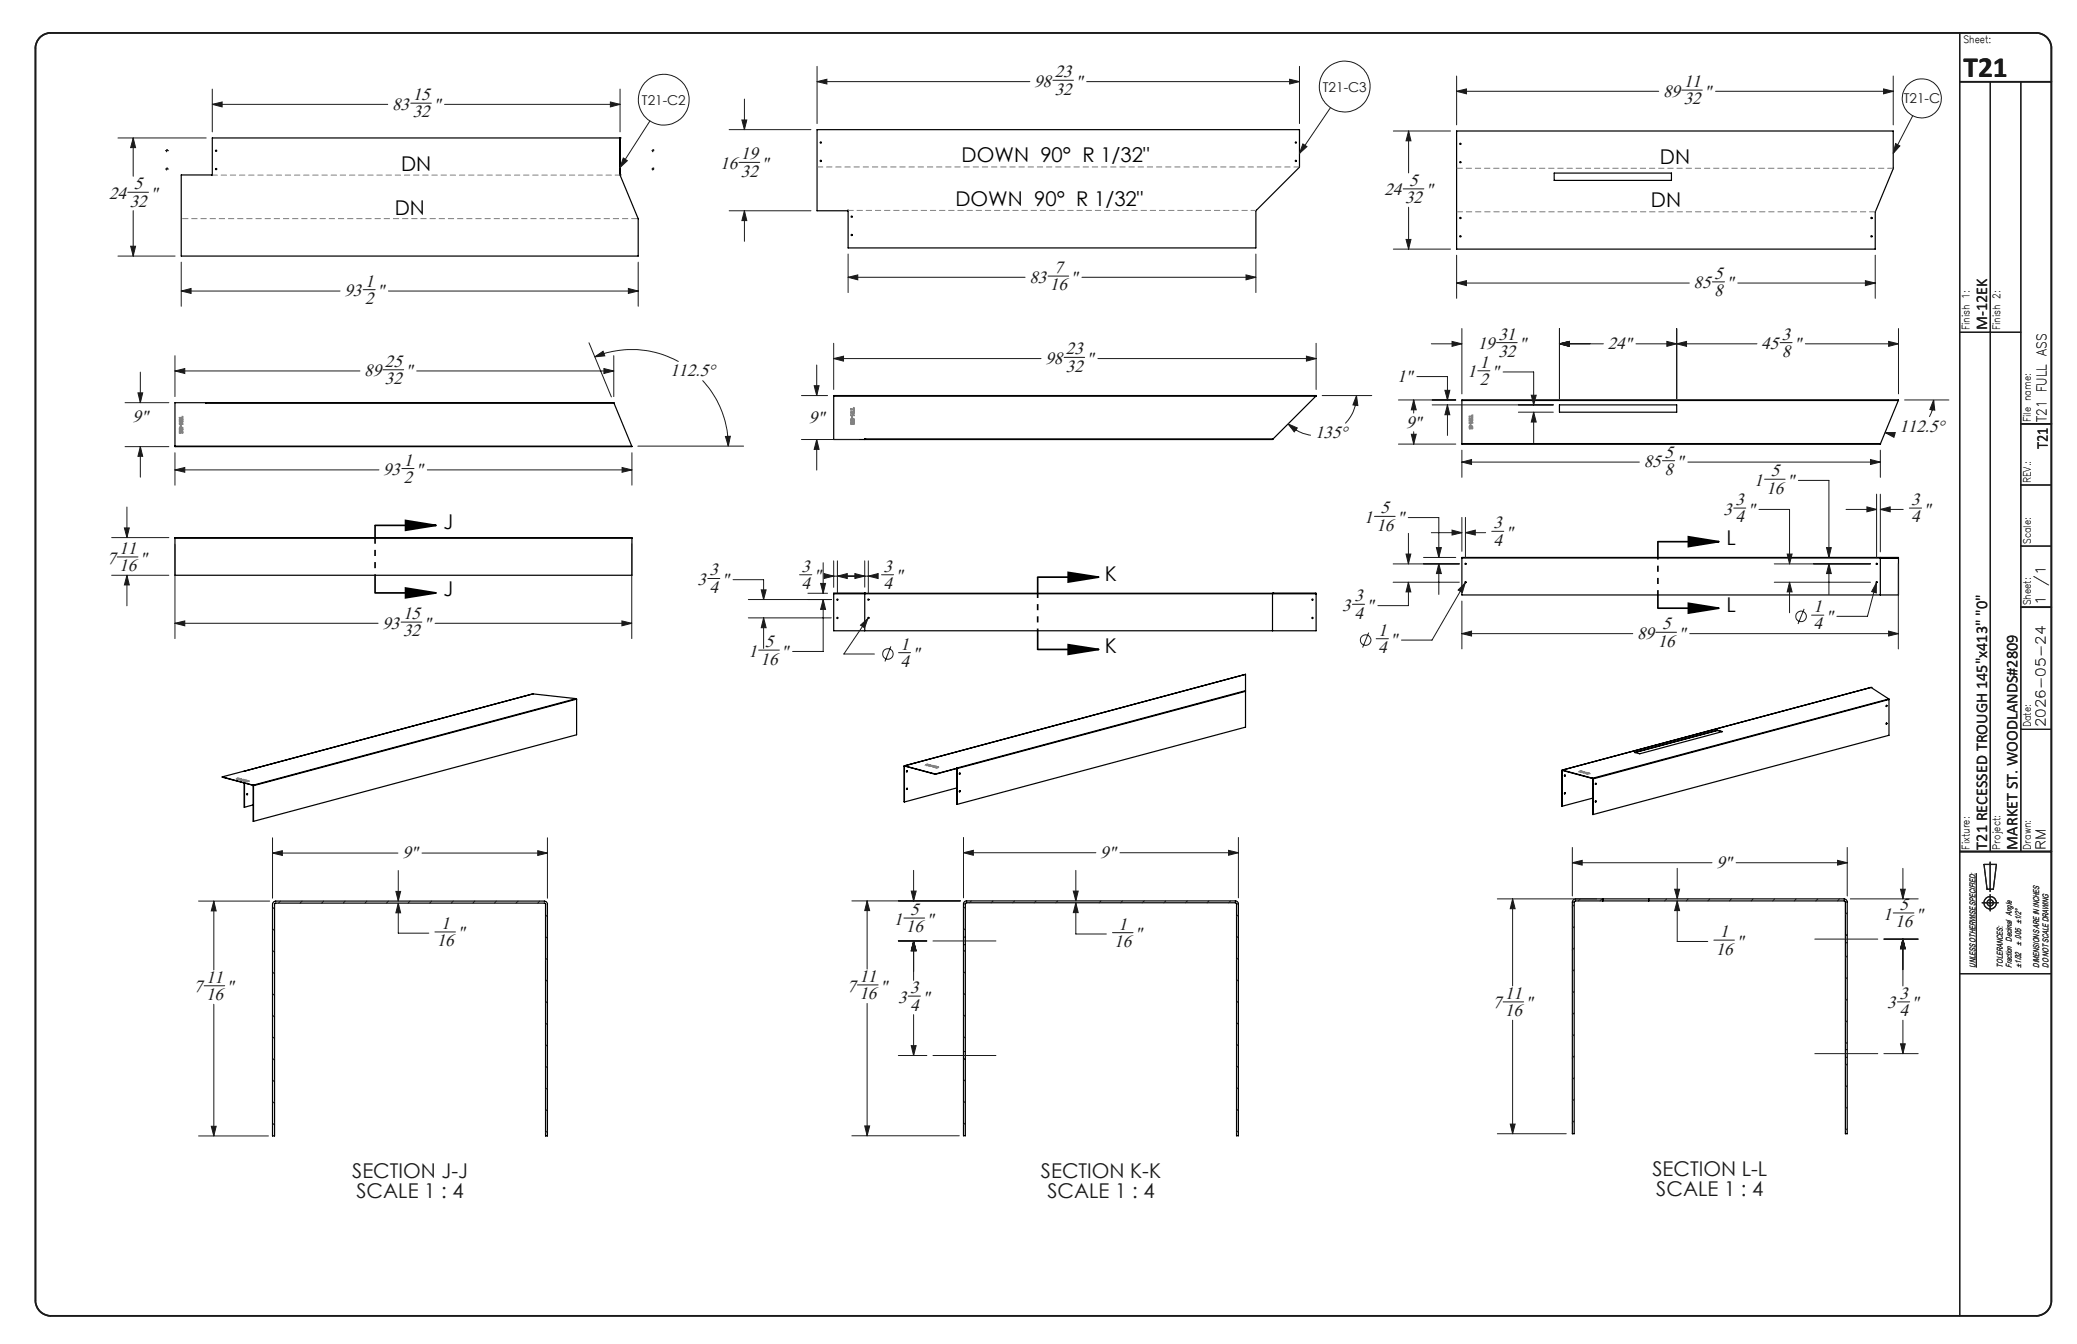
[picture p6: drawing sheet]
<svg xmlns="http://www.w3.org/2000/svg" width="432mm" height="279mm" viewBox="0 0 432 279" stroke-linecap="round" stroke-linejoin="round" font-family="sans-serif">
<g fill="none" stroke="#191924" stroke-width=".21">
<path d="M44.1 18.5v8.9M128.9 18.5v8.9M169.9 17l2-.5v1zM169.9 13.8v11.9M169.9 17h44.2M218.9 16.7h4.3M225.9 17h44.3M268.1 16.5l2.1 .5-2.1 .5zM270.2 13.8v11.9M302.8 19l2.1-.5v1zM302.8 15.8v10.2M302.8 19h42"/>
<path d="M349.6 18.7h4.3M356.7 19h36.9M391.6 18.5l2 .5-2 .5zM393.6 15.8v10.2M24.5 28.7h18.4M26.6 40h4.3M27.7 28.7l.5 2h-1zM27.7 28.7v8M34.4 31.3h.1M34.4 35.1h.1M34.5 31.3h.2M34.5 35.1h.2"/>
<path d="M34.6 31.1h.1M34.6 34.9h.1M34.6 31.2v.2M34.6 31.5v.1M34.6 35v.2M34.6 35.3v.1M34.9 31.3h.1M34.9 35.1h.1M44.1 21.7l2.1-.5v1zM44.1 21.7h36.5M85.4 21.4h4.3M92.4 21.7h36.5"/>
<path d="M126.9 21.2l2 .5-2 .5zM129.6 32.8l.8 .6-1.5 1.4zM135.1 25.2l-6.2 9.6M135.5 31.3h.1M135.5 35.1h.1M135.6 31.3h.2M135.6 35.1h.2M135.7 31.1h.1M135.7 34.9h.1M135.7 31.2v.2M135.7 31.5v.1M135.7 35v.2"/>
<path d="M135.7 35.3v.1M135.9 31.3h.1M135.9 35.1h.1M151.6 27h17M153.6 33.8h4.3M154.2 24.9h1.1l-.5 2.1zM154.8 20.6v6.4M270.9 29.9l.8 .6-1.5 1.4zM276.6 22.4l-6.4 9.5M289.7 27.2h11.9M291.7 39.3h4.3M292.8 27.2l.5 2.1h-1z"/>
<path d="M292.8 27.2v8.7M394.1 29.8l.9 .5-1.4 1.6zM397.7 24.1l-4.1 7.8M24.5 53.2h11.9M27.2 51.2h1l-.5 2zM27.7 43.8v9.4M37.7 54.5v9.2M130.6 60l2.1 .5-2.1 .5zM132.7 54.5v9.2M151.6 43.8h17M154.8 43.8l.5 2.1h-1.1zM154.8 43.8v6.4"/>
<path d="M176.3 57.6l2-.4v1zM176.3 52.8v8M176.3 57.6h36.8M217.9 57.4h4.3M224.9 57.6h36.2M259 57.2l2.1 .4-2.1 .6zM261.1 52.8v8M289.7 51.8h11.9M292.3 49.8h1l-.5 2zM292.8 43.1v8.7M302.8 58.8l2.1-.5v1.1zM302.8 53.1v8.9"/>
<path d="M302.8 58.8h48.4M356 58.6h2.5M361.3 58.8h28.6M387.8 58.3l2.1 .5-2.1 .6zM389.9 53.1v8.9M29.2 77.4v6.3M36.4 77.1l2-.5v1zM36.4 73.9v8.5M36.4 77.1h38.4M37.7 60.5l2-.5v1zM37.7 60.5h33M75.5 60.2h2.5"/>
<path d="M79.6 76.9h4.3M80.8 60.5h51.9M86.6 77.1h41M122.4 71.3l4.7 11.2M123.6 74.2l1.8-1.2 .3 1zM123.6 74.2a19.9 19.9 0 0 1 17.5 1M125.6 76.6l2 .5-2 .5zM127.6 73.9v8.5M146 79.1a20 20 0 0 1 5.4 13.6M169.8 75.9v6.3M173.3 74.5l2.1-.5v1.1zM173.3 71.4v9.6"/>
<path d="M173.3 74.5h43.1M221.2 74.3h4.3M228.2 74.5h45.4M271.6 74l2 .5-2 .6zM273.6 71.4v9.6M294.6 78.3h6.3v4.8M297.6 71.5h6.3M301.9 71l2 .5-2 .5zM303.9 68.3v13.6M307.2 77.1h2.5M311.1 71.2h4.3M312.5 77.3h6.3v6.9"/>
<path d="M324.2 71.5l2-.5v1zM324.2 68.3v14.6M324.2 71.5h9.1M340.1 71.5h25.2M346.5 71l2.1 .5-2.1 .5zM348.6 71.5l2-.5v1zM348.6 68.3v14.6M370.1 71.2h2.5M375.3 71.5h19.4M392.6 71l2.1 .5-2.1 .5zM394.7 68.3v13.6M26 92.9h9.1"/>
<path d="M26 83.7h9.1M28.7 81.7h1l-.5 2zM29.2 92.9l.5 2h-1zM29.2 92.9v6.3M36.4 97.7l2-.5v1zM36.4 94.1v6.8M36.4 97.7h42.4M83.5 97.4h2.6M88.8 97.7h42.6M129.3 97.2l2.1 .5-2.1 .5zM131.4 94.1v6.8M132.6 92.7h22"/>
<path d="M150.8 90.7h1l-.4 2zM166.6 91.4h11.9M166.6 82.2h5.4M169.3 80.2h1l-.5 2zM169.8 91.4l.5 2h-1zM169.8 91.4v6.3M267.8 88.1l1.9 .9-.6 .8zM267.8 88.1l.3 .3a8.5 8.5 0 0 0 4.4 2.1M274.9 82.2h10.3M282 82.2l.3 2.1-1-.1zM282 82.2a8.3 8.3 0 0 1-2.3 5.8M290.7 83.1h11.9"/>
<path d="M290.7 92.3h11.9M293.4 90.3h1l-.5 2zM293.9 83.1l.5 2.1h-1zM293.9 83.1v2.8M293.9 89.7v2.6M297.7 84.2h25.2M300.4 81.1h1l-.5 2zM300.9 84.2l.5 2h-1zM300.9 84.2v6.3M303.9 96.1l2-.6v1.1zM303.9 93.6v5.6M303.9 96.1h36.9"/>
<path d="M315.7 85.7h7.2M318.3 82.2h1.1l-.6 2zM318.8 85.7l.6 2h-1.1zM318.8 85.7v6.3M345.6 95.8h2.6M350.9 96.1h40M366.9 99.6h4.2M373.9 99.9h6.3v16M388.9 95.5l2 .6-2 .5zM390.9 93.6v5.6M391.9 89.9h2.1l-.3 1zM391.9 89.9l2.1 .5"/>
<path d="M396 83.1h9.2M402 83.1l.2 2.2-1-.2zM402 83.1a7.5 7.5 0 0 1-.9 3.6M23.2 119.6h11.9M23.2 111.8h11.9M24.4 115.8h4.3M25.9 109.7h1l-.5 2.1zM26.4 119.6l.5 2h-1zM26.4 105.4v6.4M26.4 119.6v6.3M36.4 113.1v19.7M131.3 113v19.8"/>
<path d="M166.2 119.5h2.6M171.1 117v6.3M171.3 119.2l2 .6-2 .5zM171.5 119.8h1.8M173.3 116.6v5.5M173.4 119.8h7M174.1 119.8l2-.6v1.1zM174.1 116.6v6.8M177.7 119.2l2.1 .6-2.1 .5zM179.8 116.6v5.5M180.5 119.8l2.1-.6v1.1zM180.5 119.8h1.5"/>
<path d="M180.5 116.6v6.8M183.3 119.5h2.5M285.8 107.4h4.3M289.6 117.2h13.8M292.3 115.2h1l-.5 2zM292.8 107.6h6.3v8.3M292.8 110.9v6.3M295.9 115.9h6.7M297.6 110.7h6.3M298.6 113.8h1l-.5 2.1zM299.1 117.2l.5 2h-1zM299.1 117.2v6.4"/>
<path d="M301.9 110.2l2 .5-2 .5zM303.9 107.6v7M304.7 110.7l2-.5v1zM304.7 107.6v8.4M304.7 110.7h4.2M310.1 110.5h2.5M360.4 105.6h2.5M365.7 105.9h6.3v11.3M368.9 117.2h20M371.5 115.2h1.1l-.6 2zM379.7 113.8h1l-.5 2.1zM380.2 117.2l.5 2h-1z"/>
<path d="M380.2 117.2v6.4M383.8 105.9h6.3M388.1 105.4l2 .5-2 .5zM390.1 102.7v13.3M390.9 105.9l2.1-.5v1zM390.9 102.7v12M390.9 105.9h4.8M394.7 117.2v17.7M396.9 105.6h2.6M36.4 129.6l2-.5v1zM36.4 129.6h42.2M83.4 129.3h4.3"/>
<path d="M90.5 129.6h40.8M129.3 129.1l2 .5-2 .5zM147.1 120.3h2.5M152.4 120.5h6.3v4.1M155.6 124.6h17.2M155.6 128.4h17.2M157.7 135.1h4.3M158.3 122.6h1l-.6 2zM158.7 128.4l.6 2.1h-1zM158.7 128.4v6.4M168 123.3h4M170.6 121.3h1l-.5 2z"/>
<path d="M171.1 124.6l.5 2.1h-1zM171.1 124.6v10.8h-6.3M178.9 130l1.5-1.4-.7 1.9zM180.4 128.6l-5 7.4h6.4M185.2 134.4l-1.2 3.1M186.8 135.7h2.5M281.2 125.6h2.5M284.6 131.5l-1.3 3.1M286.1 132.8h2.5M289.6 121h13.8M292.8 121l.5 2h-1zM292.8 121v4.9h-6.3"/>
<path d="M303.9 131.7l2-.5v1zM303.9 125v9.9M303.9 131.7h35.5M304.6 121.1l-.6 2.1-.9-.5zM304.6 121.1l-6.9 12h-6.3M344.2 131.4h4.3M351.3 131.7h43.4M368.9 121h20M372 121l.6 2h-1.1zM372 121v6.4M375.1 126.6l-1.3 3.1M376.6 127.9h2.6"/>
<path d="M390.1 121.1v2.2l-1-.3zM390.1 121.1l-1.9 7h-6.3M392.6 131.2l2.1 .5-2.1 .5zM56.7 177.3l2-.5v1zM56.7 174.2v12.5M56.7 177.3h26M87.7 177.3h26.1M111.8 176.8l2 .5-2 .5zM113.8 174.2v12.5M200.3 177.3l2.1-.5v1zM200.3 174.1v12.6M200.3 177.3h27.5"/>
<path d="M232.8 177.3h24.7M255.4 176.8l2.1 .5-2.1 .5zM257.5 174.1v12.6M326.9 179.4l2-.5v.9zM326.9 176.2v10.1M326.9 179.4h29M360.9 179.4h23.1M382 178.9l2 .5-2 .4zM384 176.2v10.1M41.3 187.3h14.8M44.4 187.3l.5 2.1h-1zM44.4 187.3v14.3"/>
<path d="M57.1 188.6l-.4 .4M57.1 193.1l-.4 .4M57.1 197.6l-.4 .3M58.3 187.3l-.4 .4M62.8 187.3l-.4 .4M67.3 187.3l-.4 .4M71.8 187.3l-.4 .4M76.3 187.3l-.4 .4M80.8 187.3l-.4 .4M82.3 185.3h1l-.5 2zM82.8 187.7l.5 2.1h-1zM82.8 187.7v6.3h6.3"/>
<path d="M82.8 181v6.3M85.2 187.3l-.4 .4M89.7 187.3l-.4 .4M90.4 193.7h4.3M94.2 187.3l-.4 .4M98.7 187.3l-.4 .4M103.2 187.3l-.4 .4M107.7 187.3l-.4 .4M112.2 187.3l-.4 .4M113.8 190.2l-.4 .4M113.8 194.7l-.4 .4M113.8 199.2l-.4 .4"/>
<path d="M177.1 187.3h22.6M180.3 187.3l.5 2h-1zM180.3 187.3v14.2M186.8 195.6h5.9M187.9 190.9h4.3M189.4 185.2h1.1l-.6 2.1zM189.9 195.6l.6 2.1h-1.1zM189.9 180.9v6.4M189.9 195.6v8.2M194 195.6h13M200.7 188.5l-.4 .4M200.7 193l-.4 .4"/>
<path d="M200.7 197.5l-.4 .4M201.9 187.3l-.4 .4M206.4 187.3l-.4 .4M210.9 187.3l-.4 .4M215.4 187.3l-.4 .4M219.9 187.3l-.4 .4M223.1 185.2h1.1l-.5 2.1zM223.7 187.7l.5 2h-1.1zM223.7 187.7v6.5h6.3M223.7 180.9v6.4M228.9 187.3l-.4 .4M231.3 193.9h4.2"/>
<path d="M233.4 187.3l-.4 .4M237.9 187.3l-.4 .4M242.4 187.3l-.4 .4M246.8 187.3l-.3 .4M251.3 187.3l-.4 .4M255.8 187.3l-.4 .4M257.5 190.1l-.4 .4M257.5 194.6l-.4 .4M257.5 199.1l-.4 .4M311.3 186.9h20.7M314.5 186.9l.5 2h-1zM314.5 186.9v18.1"/>
<path d="M327.3 188.1l-.4 .4M327.3 192.6l-.4 .4M327.3 197.1l-.4 .4M328.5 186.9l-.4 .4M333 186.9l-.4 .4M346.5 186.9l-.4 .4M348.2 184.9h1l-.5 2zM348.7 187.3l.5 2h-1zM348.7 187.3v8.4h6.3M348.7 180.5v6.4M351 186.9l-.4 .4M355.5 186.9l-.4 .4"/>
<path d="M356.3 195.4h4.3M359.9 186.9l-.3 .4M364.5 186.9l-.4 .4M368.9 186.9l-.4 .4M373.4 186.9l-.4 .4M377.3 195.2h13.1M377.9 186.9l-.4 .4M382.4 186.9l-.4 .4M384 189.7l-.4 .4M384 194.2l-.4 .4M384 198.7l-.4 .4M384.7 186.9h14.1"/>
<path d="M391.7 195.2h7.1M393.6 189.8h4.3M395.1 184.9h1l-.5 2zM395.6 195.2l.5 2h-1zM395.6 180.5v6.4M395.6 195.2v9.8M410.9 181.5v19.6M42.4 204.9h4.3M44.4 208.8v27.3M57.1 202l-.4 .5M57.1 206.6l-.4 .3M57.1 211l-.4 .4"/>
<path d="M57.1 215.5l-.4 .4M57.1 220l-.4 .4M113.8 203.7l-.4 .3M113.8 208.1l-.4 .5M113.8 212.7l-.4 .3M113.8 217.1l-.4 .4M178.3 204.8h4.3M180.3 208.6v27.5M186.8 219.4h5.9M188.8 207.1h2.5M189.4 217.4h1.1l-.6 2zM189.9 210.9v8.5"/>
<path d="M194 219.4h13M200.7 202l-.4 .4M200.7 206.5l-.4 .4M200.7 211l-.4 .4M200.7 215.5l-.4 .4M200.7 220l-.4 .3M257.5 203.6l-.4 .4M257.5 208.1l-.4 .4M257.5 212.6l-.4 .4M257.5 217.1l-.4 .4M312.5 208.3h4.3M314.5 212.1v23.6"/>
<path d="M327.3 201.6l-.4 .4M327.3 206.1l-.4 .4M327.3 210.6l-.4 .4M327.3 215.1l-.4 .3M327.3 219.5l-.4 .5M377.3 219h13.1M384 203.2l-.4 .4M384 207.7l-.4 .4M384 212.2l-.4 .4M384 216.7l-.4 .4M391.7 219h7.1M394.5 208.3h2.5"/>
<path d="M395.1 217h1l-.5 2zM395.6 212.1v6.9M41.3 236.1h14.5M43.9 234.1h1l-.5 2zM57.1 224.5l-.4 .4M57.1 229l-.4 .4M57.1 233.5l-.4 .4M113.8 221.6l-.4 .4M113.8 226.1l-.4 .4M113.8 230.6l-.4 .4M113.8 235.1l-.4 .4M177.1 236.1h22.3"/>
<path d="M179.8 234.1h1l-.5 2zM200.7 224.4l-.4 .4M200.7 228.9l-.4 .4M200.7 233.4l-.4 .4M257.5 221.6l-.4 .4M257.5 226.1l-.4 .3M257.5 230.5l-.4 .5M257.5 235.1l-.4 .3M311.3 235.7h14.3M314 233.7h1l-.5 2zM327.3 224l-.4 .4M327.3 228.5l-.4 .4"/>
<path d="M327.3 233l-.4 .4M384 221.2l-.4 .4M384 225.7l-.4 .4M384 230.2l-.4 .3M384 234.6l-.4 .4"/>
<circle cx="279.6" cy="18" r="5.3"/>
<circle cx="138" cy="20.7" r="5.3"/>
<circle cx="399.5" cy="20.5" r="4.1"/>
<circle cx="184.6" cy="135.9" r="1.1"/>
<circle cx="283.9" cy="133.1" r="1.09"/>
<circle cx="374.4" cy="128.2" r="1.09"/>
</g>
<g fill="none" stroke="#191924" stroke-width=".25">
<path d="M407.4 6.8v266.7M413.8 17v160M420.1 17v160M407.4 69.1h12.7M420.1 113.5h6.4M420.1 100.8h6.4M420.1 151.6h6.4M407.4 177h19.1M412.5 179.7h2.5l-.6 5.2h-1.3zM413.7 179.2v6.1M412.1 187.7h3.3M413.7 186v3.4"/>
<path d="M407.4 202.4h19.1"/>
<circle cx="413.7" cy="187.7" r=".66"/>
<circle cx="413.8" cy="187.7" r="1.29"/>
</g>
<path d="M8.2 7.9a3.3 3.3 0 0 1 2.3-1.1h412.8a3.2 3.2 0 0 1 3.2 3.2v260.4a3.2 3.2 0 0 1-3.2 3.1h-412.8a3.2 3.2 0 0 1-3.1-3.1v-260.4a3.2 3.2 0 0 1 .8-2.1zM407.4 17h19.1M420.1 88.1h6.4M420.1 126.2h6.4M407.4 177h19.1" fill="none" stroke="#191924" stroke-width=".35"/>
<g fill="none" stroke="#000" stroke-width=".25">
<path d="M128.9 28.7h.1M128.9 36.4h.1M128.9 28.7h-84.8v7.8v-.1h-6.4v16.8h95v-7.7l-3.8-9.1M128.9 28.7v7.7M302.8 27.2h90.8v7.9l-3.7 9v7.7h-87.1zM323.1 36h24.4v1.5h-24.4zM176.3 43.7v7.8h84.8v-7.7l9-9 .1-7.8h-100.3v16.8h6.4M176.3 43.7h.1M36.4 92.7v.2h95l-.1-.2M36.4 92.7h94.9M42.8 83.7l84.8 .1M42.8 83.7v.1"/>
<path d="M127.6 83.8l-91.2-.1v9M127.6 83.8l3.7 8.9M173.3 82.3v9.1h91.2l.2-.1M173.3 82.3h100.3M179.8 91.3v.1zM179.8 91.3h.1M179.8 91.3h84.9M273.6 82.3h.1M273.6 82.3l-8.9 9M273.6 82.2v.1M273.6 82.2h-100.3v.1M303.9 92.2v.1h87v-.1"/>
<path d="M303.9 92.2h87M303.9 83.3v8.9M303.9 83.3h90.8M324.2 84.2h24.4v1.5h-24.4zM394.7 83.3l-3.8 8.9M394.7 83.1v.2M394.7 83.1h-90.8v.2M36.4 111.9v-.1h94.9l.1 .1M36.4 111.9v7.7h95v-7.7M36.4 111.9h95M303.9 116v7.7h90.8v-7.7M303.9 116h90.8"/>
<path d="M390.9 116v7.7M390.9 116h.1M390.9 116h3.8M394.7 115.9h-90.8v.1M394.7 116h.1M394.7 115.9v.1M173.3 123.4h.1M173.3 123.4v7.7h100.3v-7.7M173.3 123.4h6.5M173.3 123.4h100.3M179.8 123.3v7.8M179.8 123.4h.1"/>
<path d="M179.8 123.3h.1M179.8 123.3v.1M264.5 123.4v7.7M264.7 123.4h-.2M264.7 123.4h.1M264.7 123.4h8.9M273.6 123.3v.1M273.6 123.4h.1M273.6 123.3l-100.3 .1M110.8 144.3h.1M110.8 144.3l-60 16M110.8 144.3l9 .9"/>
<path d="M119.8 145.2l.1 .1M119.8 145.2l-67.2 18M119.9 145.3l-67.2 18M119.9 145.3v7.5l-67.2 17.9M188 159.3h.1M188 159.3v7.4M188 159.2v.1M188 159.3l6.5 1.7M188 159.2l6.5 1.7M188 159.2v7.5M198.9 159.8h.1M198.9 159.7h.1"/>
<path d="M199 159.7v.1M199 159.7v7.5M199 159.7l-4.5 1.3M199 159.7l-4.5 1.2M199 159.8v7.4M258.9 140.2h.1M258.9 143.6v.1M258.9 140.2l-70.9 19M258.9 140.2v3.4M258.9 143.7v7.5l-59.9 16M258.9 143.6l-60 16.1M258.9 143.7l-59.9 16.1"/>
<path d="M339.8 156.4l17.2-4.6 1.1 .3-17.2 4.6zM357 151.8v.1M357 151.9l-17.1 4.6M357 151.9l1 .2M389 142.9h.1M389 142.9l-64.2 17.2M389 142.9l3.7 2.4M392.2 146.6l-.1 .3M392.2 150.3l-.1 .2M392.7 145.3v.1M392.7 145.3l-61.6 16.5M392.7 145.4l-61.5 16.5"/>
<path d="M392.7 145.4v7.5l-61.5 16.4M46.2 161.5l6.4 1.7M46.2 161.5l6.4 1.8M50.8 162.8v5M50.9 160.3l-4.7 1.2M51.4 165l-.1 .2M52.6 163.3h.1M52.6 163.2l.1 .1M52.6 163.2v.1M52.6 163.3l.1 7.4M52.6 167.3l-1.8 .5M52.7 163.3v7.4"/>
<path d="M188.5 163.9h.1v.2zM188.5 160.2h.1v.2zM188.6 160.2l-.1 .2M188.6 163.9l-.1 .2M194.5 160.9v.1M198.9 163.8l-10.9 2.9M199.5 160.7v.2M199.5 164.4v.2M324.7 160.2h.1M324.7 160.2l.1 7.4M324.8 160.2h.1M324.8 160.1l-.1 .1"/>
<path d="M324.8 160.1l6.3 1.7M324.8 160.2l6.3 1.7M324.8 160.1v7.5M324.9 160.2h-.1M325.3 161.1h.1l-.1 .3zM325.3 164.8v.2zM325.3 161.1v.2M325.3 164.8v.2M331.1 161.9h.1M331.1 161.8l.1 .1M331.1 161.8v.1M331.2 161.9h.1"/>
<path d="M331.2 161.9v7.4M331.2 169.3h.1M331.2 165.9l-6.4 1.7M331.8 162.8l-.1 .3M331.8 166.5l-.1 .2M56.9 187.4l.4-.1h55.9a.66 .66 0 0 1 .6 .7v48.1h-.4v-48.2l-.1-.2h-56.1l-.1 .2v48.2h-.4v-48.1zM200.5 187.5l.3-.2h56a.6 .6 0 0 1 .7 .6v48.2h-.4v-48.2l-.2-.2h-56.1l-.1 .2v48.2h-.4v-48.3zM327.2 187l.4-.1h55.8a.66 .66 0 0 1 .6 .6v48.2h-.4v-48.2l-.1-.2h-56.1l-.1 .2v48.2h-.4v-48.2zM333.2 186.9v.4M342.8 186.9v.4"/>
<circle cx="44.9" cy="31.3" r=".13"/>
<circle cx="44.9" cy="35.1" r=".13"/>
<circle cx="170.6" cy="29.6" r=".12"/>
<circle cx="170.6" cy="33.4" r=".12"/>
<circle cx="269.4" cy="29.6" r=".12"/>
<circle cx="269.4" cy="33.4" r=".12"/>
<circle cx="303.6" cy="33.7" r=".12"/>
<circle cx="303.6" cy="29.9" r=".12"/>
<circle cx="177.1" cy="48.9" r=".13"/>
<circle cx="177.1" cy="45" r=".13"/>
<circle cx="303.6" cy="49.1" r=".12"/>
<circle cx="303.6" cy="45.3" r=".12"/>
<circle cx="389.1" cy="49.1" r=".13"/>
<circle cx="389.1" cy="45.3" r=".13"/>
<circle cx="304.7" cy="117.2" r=".12"/>
<circle cx="390.2" cy="117.2" r=".12"/>
<circle cx="174.1" cy="128.5" r=".12"/>
<circle cx="174.1" cy="124.7" r=".12"/>
<circle cx="180.5" cy="128.5" r=".13"/>
<circle cx="180.5" cy="124.7" r=".13"/>
<circle cx="272.9" cy="128.5" r=".13"/>
<circle cx="272.9" cy="124.6" r=".13"/>
<circle cx="304.7" cy="121" r=".12"/>
<circle cx="390.2" cy="121" r=".12"/>
<circle cx="392.2" cy="150.4" r=".12"/>
<circle cx="392.2" cy="146.8" r=".12"/>
<circle cx="51.4" cy="165.1" r=".1"/>
<circle cx="199.5" cy="164.5" r=".11"/>
<circle cx="199.5" cy="160.8" r=".11"/>
<circle cx="331.7" cy="166.6" r=".11"/>
<circle cx="331.7" cy="163" r=".11"/>
</g>
<g fill="none" stroke="#000" stroke-width=".21" stroke-dasharray="1.3 .6" stroke-linecap="butt">
<path d="M200.3 196.4h.4M200.7 187.9h-.4M200.7 194.8h-.4M201 187.7v-.4M256.8 187.3v.2M256.8 187.5v.2M257.5 187.9h-.4M327.3 187.5h-.4M327.6 187.3v-.4M383.4 186.9v.2M383.4 187.3v-.2M383.7 196h.4"/>
<path d="M384.1 187.5h-.4M384.1 194.4h-.4M200.7 218.6h-.4M383.7 219.8h.4M384.1 218.2h-.4M200.3 220.2h.4"/>
</g>
<path d="M78 109.2h12.7M84.3 108.2l6.4 1-6.4 1zM215.7 120h12.7M222.1 119l6.3 1-6.3 1zM344.7 112.6h12.7M351 111.6l6.4 1-6.4 1zM78 123.3h12.7M84.3 122.2l6.4 1.1-6.4 1zM215.7 135h12.7M222.1 134l6.3 1-6.3 1zM344.7 126.4h12.7M351 125.4l6.4 1-6.4 1.1z" fill="none" stroke="#000" stroke-width=".35"/>
<g fill="none" stroke="#808080" stroke-width=".25">
<path d="M37.3 86.8h.6l.1-.2v.5l-.1 .1v-.2h-.6zM37.3 88.1h.5v-.3l.2 .4h-.6zM37.3 87.2l.6 .4-.1-.2a.16 .16 0 0 1 .2-.1 .16 .16 0 0 1 0 .3l-.3 .1-.3-.3v.4zM37.3 88.9l.2-.1h.4l.1 .5-.2 .1v-.1a.21 .21 0 0 0-.1-.3 .21 .21 0 0 0-.3 .1 .21 .21 0 0 0 .2 .3h-.2zM37.3 89.5l.6 .4-.1-.2a.16 .16 0 0 1 .2-.1 .16 .16 0 0 1 0 .3l-.3 .1-.3-.3v.4zM37.5 88.4l.1 .3zM176.8 85h.6l.1-.3 .1 .6h-.2v-.1h-.4zM176.8 86.3h.6l-.1-.2 .1-.1 .2 .4zM176.9 85.4l.5 .4 .1-.1-.2-.2a.22 .22 0 0 1 .3 .2 .22 .22 0 0 1-.2 .2 .22 .22 0 0 1-.3-.1l-.1-.2-.1 .3zM176.9 87.8h.2l-.1 .1 .1 .2 .1-.3 .2 .3 .1-.1-.1-.3 .2 .2a.21 .21 0 0 1-.1 .3 .21 .21 0 0 1-.3-.1v.1l-.3-.1zM177 87l.6 .1v.4l-.3 .1v-.1a.2 .2 0 0 0 0-.3 .2 .2 0 0 0-.3 0 .2 .2 0 0 0 .2 .3l-.1 .1-.3-.2zM177.1 86.6h.1l-.1 .3z"/>
<path d="M305.4 86.5h.6l.1-.2 .1 .6h-.2v-.2h-.5zM305.4 87.8h.6l-.1-.2 .3 .3h-.7zM305.5 87l.2 .1a.18 .18 0 0 0 .1 .2 .18 .18 0 0 0 .2-.2l-.1-.1 .2 .1v.2a.32 .32 0 0 1-.3 .1 .32 .32 0 0 1-.2-.2l-.1 .3zM305.5 88.6h.6l.1 .4-.3 .1 .1-.1a.22 .22 0 0 0-.1-.3 .22 .22 0 0 0-.3 .1 .22 .22 0 0 0 .2 .3l-.4-.1zM305.7 88.1l.1 .3zM192.5 159l.3-.1h-.1l.5 .1zM192.8 159.1h.7h-.5l.2 .1zM193.4 159.2l.5-.1zM193.7 159.3h.3zM194 159.4h.7zM194.5 159.5h.6l-.4 .1zM49.1 161.9l.4-.1-.1-.1 .4 .2z"/>
<path d="M49.4 162l.8-.1-.6 .1 .2 .1zM50 162.1l.6-.1zM50.4 162.2h.2zM50.6 162.2l.7 .1-.5-.1v.1l.3 .1h-.3zM51 162.4h.8l-.6 .1h.2zM328.2 160.4l.4-.1-.1-.1 .5 .1zM328.5 160.5l.8-.1-.5 .1 .1 .1zM329.1 160.7l.4-.1-.2-.1h.4zM329.5 160.7h.3zM329.7 160.8h.8h-.6h.3l-.2 .1z"/>
</g>
<path d="M78 109.2v14" fill="none" stroke="#000" stroke-width=".35" stroke-dasharray="6.3 1.3 1.3 1.3 1.3 1.3" stroke-dashoffset="2.5" stroke-linecap="butt"/>
<path d="M344.7 112.6v13.8" fill="none" stroke="#000" stroke-width=".35" stroke-dasharray="6.3 1.3 1.3 1.3 1.3 1.3" stroke-dashoffset="2.6" stroke-linecap="butt"/>
<path d="M215.7 120v15" fill="none" stroke="#000" stroke-width=".35" stroke-dasharray="6.3 1.3 1.3 1.3 1.3 1.3" stroke-dashoffset="2" stroke-linecap="butt"/>
<path d="M132.7 45.4h-95" fill="none" stroke="#808080" stroke-width=".21" stroke-dasharray="1.3 .6" stroke-dashoffset="-.2" stroke-linecap="butt"/>
<path d="M44.1 36.4h84.8" fill="none" stroke="#808080" stroke-width=".21" stroke-dasharray="1.3 .6" stroke-dashoffset=".2" stroke-linecap="butt"/>
<path d="M169.9 34.7h100.3M302.9 35h90.7M389.9 44h-87" fill="none" stroke="#808080" stroke-width=".21" stroke-dasharray="1.3 .6" stroke-linecap="butt"/>
<path d="M261.1 43.7h-84.8" fill="none" stroke="#808080" stroke-width=".21" stroke-dasharray="1.3 .6" stroke-dashoffset=".1" stroke-linecap="butt"/>
<path d="M84.3 108.2l6.4 1-6.4 1zM84.3 122.2l6.4 1.1-6.4 1zM351 111.6l6.4 1-6.4 1zM351 125.4l6.4 1-6.4 1.1zM222.1 119l6.3 1-6.3 1zM222.1 134l6.3 1-6.3 1z" fill="#000"/>
<g fill="#191924">
<path d="M37.7 60.5l2-.5v1zM130.6 60l2.1 .5-2.1 .5zM27.2 51.2h1l-.5 2zM27.7 28.7l.5 2h-1zM44.1 21.7l2.1-.5v1zM126.9 21.2l2 .5-2 .5zM43.9 234.1h1l-.5 2zM44.4 187.3l.5 2.1h-1zM56.7 177.3l2-.5v1zM111.8 176.8l2 .5-2 .5zM82.8 187.7l.5 2.1h-1zM82.3 185.3h1l-.5 2zM314 233.7h1l-.5 2zM314.5 186.9l.5 2h-1zM326.9 179.4l2-.5v.9zM382 178.9l2 .5-2 .4zM395.1 184.9h1l-.5 2zM395.6 195.2l.5 2h-1zM395.6 195.2l.5 2h-1zM395.1 217h1l-.5 2zM348.7 187.3l.5 2h-1zM348.2 184.9h1l-.5 2z"/>
<path d="M129.6 32.8l.8 .6-1.5 1.4zM394.1 29.8l.9 .5-1.4 1.6zM270.9 29.9l.8 .6-1.5 1.4z"/>
<path d="M29.2 92.9l.5 2h-1zM28.7 81.7h1l-.5 2zM36.4 97.7l2-.5v1zM129.3 97.2l2.1 .5-2.1 .5zM150.8 90.7h1l-.4 2zM123.6 74.2l1.8-1.2 .3 1zM36.4 77.1l2-.5v1zM125.6 76.6l2 .5-2 .5zM346.5 71l2.1 .5-2.1 .5zM324.2 71.5l2-.5v1zM318.3 82.2h1.1l-.6 2zM318.8 85.7l.6 2h-1.1zM300.9 84.2l.5 2h-1zM300.4 81.1h1l-.5 2zM324.2 71.5l2-.5v1zM301.9 71l2 .5-2 .5zM348.6 71.5l2-.5v1zM392.6 71l2.1 .5-2.1 .5zM293.4 90.3h1l-.5 2zM293.9 83.1l.5 2.1h-1zM391.9 89.9h2.1l-.3 1zM402 83.1l.2 2.2-1-.2zM388.9 95.5l2 .6-2 .5zM303.9 96.1l2-.6v1.1zM173.3 74.5l2.1-.5v1.1zM271.6 74l2 .5-2 .6zM169.8 91.4l.5 2h-1zM169.3 80.2h1l-.5 2zM267.8 88.1l1.9 .9-.6 .8zM282 82.2l.3 2.1-1-.1z"/>
<path d="M26.4 119.6l.5 2h-1zM25.9 109.7h1l-.5 2.1zM36.4 129.6l2-.5v1zM129.3 129.1l2 .5-2 .5zM302.8 58.8l2.1-.5v1.1zM387.8 58.3l2.1 .5-2.1 .6zM302.8 19l2.1-.5v1zM391.6 18.5l2 .5-2 .5zM292.8 27.2l.5 2.1h-1zM292.3 49.8h1l-.5 2zM371.5 115.2h1.1l-.6 2zM372 121l.6 2h-1.1zM388.1 105.4l2 .5-2 .5zM390.9 105.9l2.1-.5v1zM380.2 117.2l.5 2h-1zM379.7 113.8h1l-.5 2.1zM303.9 131.7l2-.5v1zM392.6 131.2l2.1 .5-2.1 .5zM299.1 117.2l.5 2h-1zM298.6 113.8h1l-.5 2.1zM292.3 115.2h1l-.5 2zM292.8 121l.5 2h-1zM301.9 110.2l2 .5-2 .5zM304.7 110.7l2-.5v1zM304.6 121.1l-1.5 1.6 .9 .5zM390.1 121.1l-1 1.9 1 .3zM176.3 57.6l2-.4v1zM259 57.2l2.1 .4-2.1 .6zM169.9 17l2-.5v1zM268.1 16.5l2.1 .5-2.1 .5zM154.2 24.9h1.1l-.5 2.1zM154.8 43.8l.5 2.1h-1.1zM174.1 119.8l2-.6v1.1zM171.3 119.2l2 .6-2 .5zM180.5 119.8l2.1-.6v1.1zM177.7 119.2l2.1 .6-2.1 .5zM158.3 122.6h1l-.6 2zM158.7 128.4l.6 2.1h-1zM171.1 124.6l.5 2.1h-1zM170.6 121.3h1l-.5 2zM178.9 130l.8 .5 .7-1.9zM179.8 234.1h1l-.5 2zM180.3 187.3l.5 2h-1zM255.4 176.8l2.1 .5-2.1 .5zM200.3 177.3l2.1-.5v1zM223.1 185.2h1.1l-.5 2.1zM223.7 187.7l.5 2h-1.1zM189.4 185.2h1.1l-.6 2.1zM189.9 195.6l.6 2.1h-1.1zM189.9 195.6l.6 2.1h-1.1zM189.4 217.4h1.1l-.6 2z"/>
</g>
<text font-size="6.1" fill="#191924" x="408.2" y="16.1">T21</text>
<g font-size="4.2">
<text x="83.4" y="35.5">DN</text>
<text x="199.9" y="33.8">DOWN 90° R 1/32&quot;</text>
<text x="345.1" y="34.1">DN</text>
<text x="82.1" y="44.6">DN</text>
<text x="198.6" y="42.8">DOWN 90° R 1/32&quot;</text>
<text x="343.2" y="43.1">DN</text>
<text x="92.2" y="109.9">J</text>
<text x="358.9" y="113.3">L</text>
<text x="92.2" y="124">J</text>
<text x="229.7" y="120.7">K</text>
<text x="358.9" y="127.2">L</text>
<text x="229.7" y="135.8">K</text>
</g>
<g font-size="4.2" fill="#191924">
<text x="73.2" y="244.9">SECTION J-J</text>
<text x="216.4" y="244.9">SECTION K-K</text>
<text x="343.5" y="244.5">SECTION L-L</text>
<text x="74.1" y="249.1">SCALE 1 : 4</text>
<text x="217.8" y="249.1">SCALE 1 : 4</text>
<text x="344.3" y="248.7">SCALE 1 : 4</text>
</g>
<g font-size="3.7" fill="#191924">
<text x="219.3" y="16.1">23</text>
<text x="81.5" y="22.8">83</text>
<text x="85.8" y="20.8">15</text>
<text x="90.1" y="22.8">&quot;</text>
<text x="215" y="18.1">98</text>
<text x="219.3" y="19.7">32</text>
<text x="223.6" y="18.1">&quot;</text>
<text x="345.7" y="20.1">89</text>
<text x="350" y="21.7">32</text>
<text x="350" y="18.1">11</text>
<text x="354.3" y="20.1">&quot;</text>
<text x="85.8" y="24.4">32</text>
<text x="149.7" y="35.1">16</text>
<text x="154" y="33.1">19</text>
<text x="158.3" y="35.1">&quot;</text>
<text x="22.7" y="41.3">24</text>
<text x="27.8" y="39.3">5</text>
<text x="31.3" y="41.3">&quot;</text>
<text x="154" y="36.7">32</text>
<text x="287.8" y="40.6">24</text>
<text x="293" y="38.6">5</text>
<text x="296.4" y="40.6">&quot;</text>
<text x="27" y="42.9">32</text>
<text x="292.1" y="42.2">32</text>
<text x="75.9" y="59.6">1</text>
<text x="214" y="58.7">83</text>
<text x="219.2" y="56.8">7</text>
<text x="222.6" y="58.7">&quot;</text>
<text x="352.1" y="60">85</text>
<text x="356.4" y="58">5</text>
<text x="358.9" y="60">&quot;</text>
<text x="71.6" y="61.6">93</text>
<text x="75.9" y="63.2">2</text>
<text x="78.4" y="61.6">&quot;</text>
<text x="218.3" y="60.4">16</text>
<text x="356.4" y="61.6">8</text>
<text x="311.5" y="70.6">31</text>
<text x="370.5" y="70.6">3</text>
<text x="80" y="76.2">25</text>
<text x="217.3" y="75.7">98</text>
<text x="221.6" y="73.7">23</text>
<text x="221.6" y="77.3">32</text>
<text x="225.9" y="75.7">&quot;</text>
<text x="307.2" y="72.6">19</text>
<text x="307.6" y="76.5">1</text>
<text x="311.5" y="74.2">32</text>
<text x="315.8" y="72.6">&quot;</text>
<text x="334.2" y="72.6">24&quot;</text>
<text x="366.2" y="72.6">45</text>
<text x="370.5" y="74.2">8</text>
<text x="373" y="72.6">&quot;</text>
<text x="75.7" y="78.2">89</text>
<text x="80" y="79.8">32</text>
<text x="84.3" y="78.2">&quot;</text>
<text x="139.3" y="78.2">112.5°</text>
<text x="290.5" y="79.4">1&quot;</text>
<text x="305.1" y="78.4">1</text>
<text x="307.6" y="80.1">2</text>
<text x="310.2" y="78.4">&quot;</text>
<text x="27.6" y="87.7">9&quot;</text>
<text x="168.2" y="87.9">9&quot;</text>
<text x="292.3" y="88.9">9&quot;</text>
<text x="394.9" y="89.7">112.5°</text>
<text x="273.4" y="91.1">135°</text>
<text x="346" y="95.2">5</text>
<text x="79.7" y="98.8">93</text>
<text x="83.9" y="96.8">1</text>
<text x="83.9" y="100.4">2</text>
<text x="86.5" y="98.8">&quot;</text>
<text x="341.7" y="97.2">85</text>
<text x="346" y="98.8">8</text>
<text x="348.6" y="97.2">&quot;</text>
<text x="364.7" y="101">1</text>
<text x="368.1" y="99">5</text>
<text x="371.5" y="101">&quot;</text>
<text x="287" y="106.7">5</text>
<text x="358.3" y="107">3</text>
<text x="360.8" y="105">3</text>
<text x="363.4" y="107">&quot;</text>
<text x="367.2" y="102.6">16</text>
<text x="397.3" y="105">3</text>
<text x="399.9" y="107">&quot;</text>
<text x="283.6" y="108.7">1</text>
<text x="286.1" y="110.3">16</text>
<text x="290.4" y="108.7">&quot;</text>
<text x="310.5" y="109.8">3</text>
<text x="310.5" y="113.4">4</text>
<text x="313" y="111.8">&quot;</text>
<text x="360.8" y="108.6">4</text>
<text x="397.3" y="108.6">4</text>
<text x="22.3" y="117.2">7</text>
<text x="24.8" y="115.2">11</text>
<text x="24.8" y="118.8">16</text>
<text x="29.1" y="117.2">&quot;</text>
<text x="147.5" y="119.6">3</text>
<text x="166.6" y="118.9">3</text>
<text x="183.7" y="118.9">3</text>
<text x="145" y="121.6">3</text>
<text x="147.5" y="123.2">4</text>
<text x="150.1" y="121.6">&quot;</text>
<text x="166.6" y="122.5">4</text>
<text x="169.2" y="120.9">&quot;</text>
<text x="183.7" y="122.5">4</text>
<text x="186.2" y="120.9">&quot;</text>
<text x="281.6" y="125">3</text>
<text x="79.5" y="130.7">93</text>
<text x="83.8" y="128.7">15</text>
<text x="88.1" y="130.7">&quot;</text>
<text x="279.1" y="127">3</text>
<text x="281.6" y="128.6">4</text>
<text x="284.1" y="127">&quot;</text>
<text x="345.5" y="130.8">5</text>
<text x="377" y="127.3">1</text>
<text x="377" y="130.9">4</text>
<text x="379.6" y="129.2">&quot;</text>
<text x="83.8" y="132.3">32</text>
<text x="155.6" y="136.5">1</text>
<text x="159" y="134.5">5</text>
<text x="162.4" y="136.5">&quot;</text>
<text x="187.2" y="135.1">1</text>
<text x="189.7" y="137.1">&quot;</text>
<text x="286.5" y="135.8">4</text>
<text x="286.5" y="132.2">1</text>
<text x="289" y="134.2">&quot;</text>
<text x="340.4" y="132.8">89</text>
<text x="344.6" y="134.4">16</text>
<text x="348.9" y="132.8">&quot;</text>
<text x="158.1" y="138.1">16</text>
<text x="187.2" y="138.7">4</text>
<text x="83.6" y="178.4">9&quot;</text>
<text x="228.7" y="178.4">9&quot;</text>
<text x="356.8" y="180.5">9&quot;</text>
<text x="189.2" y="190.2">5</text>
<text x="391.5" y="191.2">1</text>
<text x="394.9" y="189.2">5</text>
<text x="398.3" y="191.2">&quot;</text>
<text x="90.8" y="196.7">16</text>
<text x="91.7" y="193.1">1</text>
<text x="95.1" y="195.1">&quot;</text>
<text x="185.8" y="192.2">1</text>
<text x="188.3" y="193.8">16</text>
<text x="192.6" y="192.2">&quot;</text>
<text x="231.7" y="196.9">16</text>
<text x="232.5" y="193.3">1</text>
<text x="236" y="195.3">&quot;</text>
<text x="357.6" y="194.8">1</text>
<text x="361" y="196.8">&quot;</text>
<text x="394" y="192.8">16</text>
<text x="356.7" y="198.4">16</text>
<text x="40.3" y="206.3">7</text>
<text x="42.8" y="207.9">16</text>
<text x="42.8" y="204.3">11</text>
<text x="47.1" y="206.3">&quot;</text>
<text x="176.1" y="206.1">7</text>
<text x="178.7" y="204.1">11</text>
<text x="178.7" y="207.7">16</text>
<text x="183" y="206.1">&quot;</text>
<text x="186.7" y="208.5">3</text>
<text x="189.2" y="206.5">3</text>
<text x="191.8" y="208.5">&quot;</text>
<text x="310.3" y="209.6">7</text>
<text x="312.9" y="207.6">11</text>
<text x="317.2" y="209.6">&quot;</text>
<text x="392.4" y="209.6">3</text>
<text x="394.9" y="207.6">3</text>
<text x="397.4" y="209.6">&quot;</text>
<text x="189.2" y="210.1">4</text>
<text x="312.9" y="211.3">16</text>
<text x="394.9" y="211.3">4</text>
</g>
<g font-size="3.4" fill="#191924">
<text x="413.1" y="68.7" transform="rotate(-90 413.1 68.7)">M-12EK</text>
<text x="425.7" y="93.4" transform="rotate(-90 425.7 93.4)">T21</text>
<text x="413.1" y="176.6" transform="rotate(-90 413.1 176.6)">T21 RECESSED TROUGH 145&quot;x413&quot; &quot;0&quot;</text>
<text x="419.4" y="176.6" transform="rotate(-90 419.4 176.6)">MARKET ST. WOODLANDS#2809</text>
</g>
<g font-size="2.8" fill="#191924">
<text x="133.4" y="21.8">T21-C2</text>
<text x="275" y="19">T21-C3</text>
<text x="395.8" y="21.5">T21-C</text>
<text x="425.5" y="87.7" transform="rotate(-90 425.5 87.7)">T21 FULL ASS</text>
<text x="425.2" y="125.8" transform="rotate(-90 425.2 125.8)">1</text>
<text x="425.2" y="121.7" transform="rotate(-90 425.2 121.7)">/1</text>
<text x="425.2" y="151.2" transform="rotate(-90 425.2 151.2)">2026-05-24</text>
<text x="425.2" y="176.6" transform="rotate(-90 425.2 176.6)">RM</text>
</g>
<g font-size="2.1" fill="#191924">
<text x="408.2" y="8.9">Sheet:</text>
<text x="409.5" y="68.7" transform="rotate(-90 409.5 68.7)">Finish 1:</text>
<text x="415.8" y="68.7" transform="rotate(-90 415.8 68.7)">Finish 2:</text>
<text x="422.2" y="87.7" transform="rotate(-90 422.2 87.7)">File name:</text>
<text x="422.2" y="100.4" transform="rotate(-90 422.2 100.4)">REV.:</text>
<text x="422.2" y="113.1" transform="rotate(-90 422.2 113.1)">Scale:</text>
<text x="422.2" y="125.8" transform="rotate(-90 422.2 125.8)">Sheet:</text>
<text x="422.2" y="151.2" transform="rotate(-90 422.2 151.2)">Date:</text>
<text x="409.5" y="176.6" transform="rotate(-90 409.5 176.6)">Fixture:</text>
<text x="415.8" y="176.6" transform="rotate(-90 415.8 176.6)">Project:</text>
<text x="422.2" y="176.6" transform="rotate(-90 422.2 176.6)">Drawn:</text>
</g>
<g font-size="1.7" fill="#191924">
<text x="420.2" y="196.6" transform="rotate(-90 420.2 196.6)">± .005 ±1/2°</text>
<text x="410.7" y="201.1" transform="rotate(-90 410.7 201.1)">UNLESS OTHERWISE SPECIFIED:</text>
<text x="416.4" y="201.1" transform="rotate(-90 416.4 201.1)">TOLERANCES:</text>
<text x="418.3" y="201.1" transform="rotate(-90 418.3 201.1)">Fraction Decimal Angle</text>
<text x="420.2" y="201.1" transform="rotate(-90 420.2 201.1)">±1/32</text>
<text x="424" y="201.1" transform="rotate(-90 424 201.1)">DIMENSIONS ARE IN INCHES</text>
<text x="425.9" y="201.1" transform="rotate(-90 425.9 201.1)">DO NOT SCALE DRAWING</text>
</g>
</svg>
